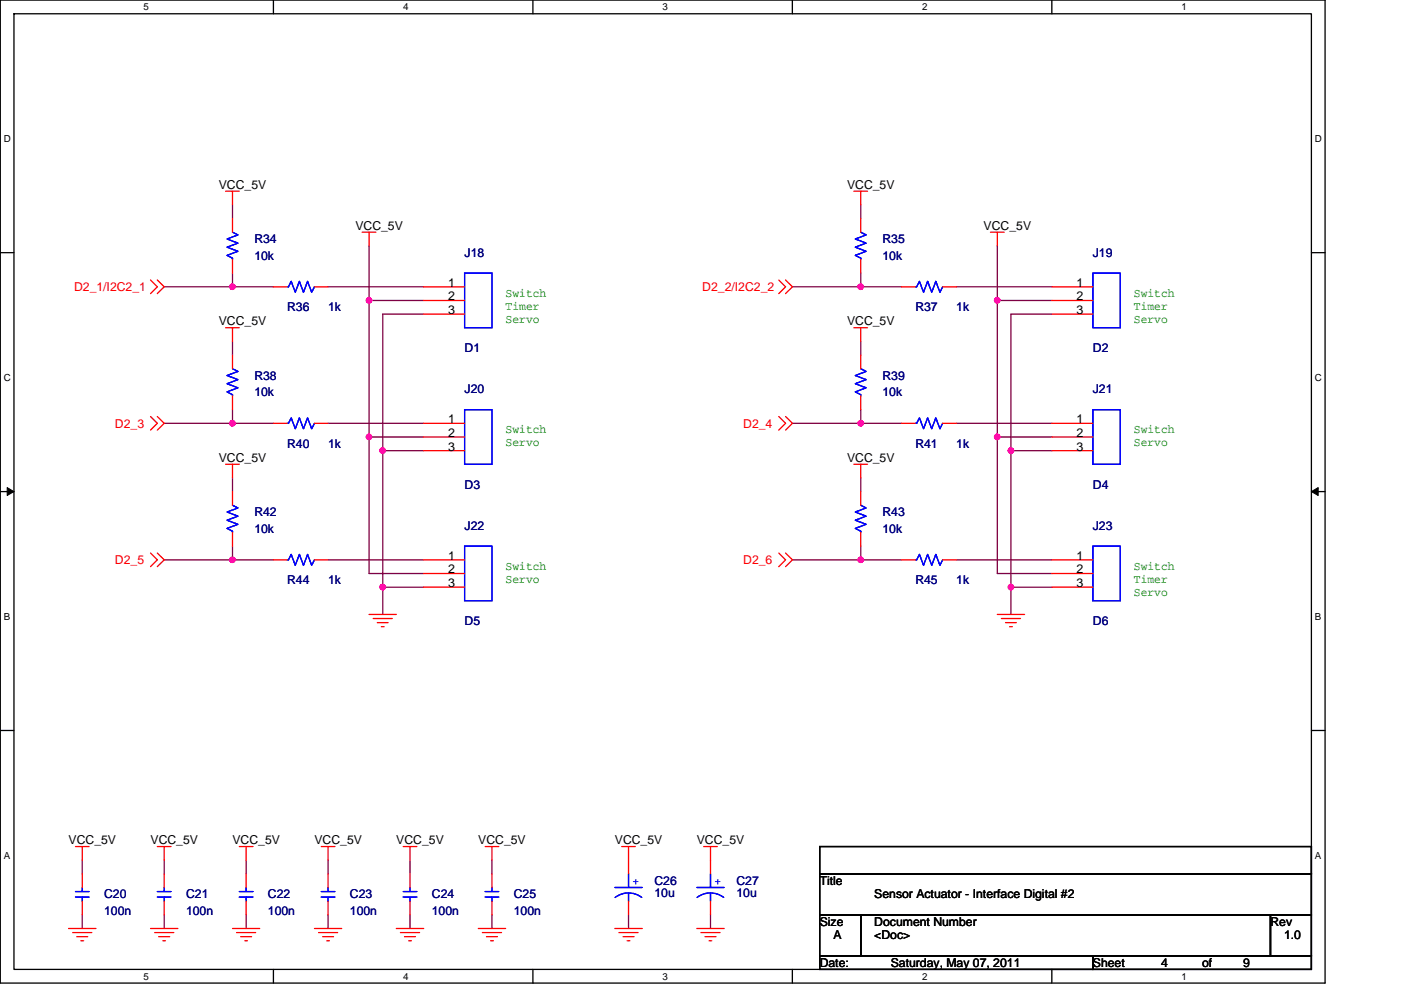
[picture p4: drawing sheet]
<svg xmlns="http://www.w3.org/2000/svg" width="297mm" height="210mm" viewBox="0 0 297 210" stroke-linecap="round" stroke-linejoin="round" font-family="sans-serif">
<path d="M.1 0h280.8v208.5h-280.8zM3 2.9h275v202.7h-275z" fill="none" stroke="#000" stroke-width=".28"/>
<g fill="#fff">
<path d="M30.5 .3h1.1v2.3h-1.1z"/>
<path d="M30.5 205.9h1.1v2.3h-1.1z"/>
</g>
<path d="M58 0v2.9M58 205.6v2.9" fill="none" stroke="#000" stroke-width=".28"/>
<g fill="#fff">
<path d="M85.5 .3h1.1v2.3h-1.1z"/>
<path d="M85.5 205.9h1.1v2.3h-1.1z"/>
</g>
<path d="M113 0v2.9M113 205.6v2.9" fill="none" stroke="#000" stroke-width=".28"/>
<g fill="#fff">
<path d="M140.5 .3h1.1v2.3h-1.1z"/>
<path d="M140.5 205.9h1.1v2.3h-1.1z"/>
</g>
<path d="M168 0v2.9M168 205.6v2.9" fill="none" stroke="#000" stroke-width=".28"/>
<g fill="#fff">
<path d="M195.5 .3h1.2v2.3h-1.2z"/>
<path d="M195.5 205.9h1.2v2.3h-1.2z"/>
</g>
<path d="M223 0v2.9M223 205.6v2.9" fill="none" stroke="#000" stroke-width=".28"/>
<g fill="#fff">
<path d="M250.5 .3h1.2v2.3h-1.2z"/>
<path d="M250.5 205.9h1.2v2.3h-1.2z"/>
<path d="M.8 28.3h1.5v2.3h-1.5z"/>
<path d="M278.8 28.3h1.5v2.3h-1.5z"/>
<path d="M.8 78.9h1.5v2.3h-1.5z"/>
<path d="M278.8 78.9h1.5v2.3h-1.5z"/>
</g>
<path d="M.1 53.6h2.9M278 53.6h2.9" fill="none" stroke="#000" stroke-width=".28"/>
<g fill="#fff">
<path d="M.8 129.6h1.4v2.3h-1.4z"/>
<path d="M278.8 129.6h1.4v2.3h-1.4z"/>
</g>
<path d="M.1 104.3h2.9M278 104.3h2.9" fill="none" stroke="#000" stroke-width=".28"/>
<path d="M1.5 103.4l1.5 .9-1.5 .8zM278 104.3l1.5-.9v1.7z" fill="#000" stroke="#000" stroke-width=".21"/>
<g fill="#fff">
<path d="M.8 180.3h1.4v2.3h-1.4z"/>
<path d="M278.8 180.3h1.4v2.3h-1.4z"/>
</g>
<path d="M.1 154.9h2.9M278 154.9h2.9M173.8 179.6h104.2v5.7h-104.2zM173.8 194h8.7v8.7h-8.7zM173.8 185.3h104.2v8.7h-104.2zM182.5 194h86.9v8.7h-86.9zM269.4 194h8.6v8.7h-8.6zM173.8 202.7h57.9v2.9h-57.9zM231.7 202.7h46.3v2.9h-46.3z" fill="none" stroke="#000" stroke-width=".28"/>
<g fill="none" stroke="#800040" stroke-width=".28">
<path d="M49.3 57.9v2.9M49.3 43.5v2.9M78.3 52.2v11.5M182.5 57.9v2.9M182.5 43.5v2.9M211.5 52.2v11.5M34.8 60.8h14.5M49.3 60.8h8.7M49.3 72.4v2.9M69.6 60.8h20.2M78.2 63.7h11.6M78.3 63.7v29"/>
<path d="M89.8 66.6h-8.7v29M168 60.8h14.5M182.5 72.4v2.9M182.5 60.8h8.7M202.8 60.8h20.2M211.5 63.7h11.5M211.5 63.7v29M223 66.6h-8.7v29M34.8 89.8h14.5M49.3 89.8h8.7M49.3 86.9v2.9M69.6 89.8h20.2"/>
<path d="M78.2 92.7v28.9h11.6M78.2 92.7h11.6M89.8 95.6h-8.7v28.9M168 89.8h14.5M182.5 89.8h8.7M182.5 86.9v2.9M202.8 89.8h20.2M211.5 92.7h11.5M211.5 92.7v28.9h11.5M223 95.6h-8.7v28.9M34.8 118.7h14.5M49.3 118.7h8.7"/>
<path d="M49.3 101.4v2.9M49.3 115.8v2.9M69.6 118.7h20.2M168 118.7h14.5M182.5 118.7h8.7M182.5 101.4v2.9M182.5 115.8v2.9M202.8 118.7h20.2M81.1 124.5h8.7M81.1 124.5v5.8M214.3 124.5v5.8M214.3 124.5h8.7"/>
<path d="M17.4 182.5v2.8M17.4 194v2.9M34.8 182.5v2.8M34.8 194v2.9M52.2 182.5v2.8M52.2 194v2.9M69.6 182.5v2.8M69.6 194v2.9M86.9 182.5v2.8M86.9 194v2.9M104.3 182.5v2.8M104.3 194v2.9"/>
<path d="M133.3 194v2.9M150.6 194v2.9"/>
</g>
<g fill="#f0f" stroke="#f0f" stroke-width=".28">
<circle cx="81.1" cy="95.6" r=".57"/>
<circle cx="214.3" cy="95.6" r=".57"/>
<circle cx="211.4" cy="92.7" r=".57"/>
<circle cx="211.4" cy="63.7" r=".57"/>
<circle cx="78.2" cy="92.7" r=".57"/>
<circle cx="78.2" cy="63.7" r=".57"/>
<circle cx="81.1" cy="124.5" r=".57"/>
<circle cx="214.3" cy="124.5" r=".57"/>
<circle cx="49.3" cy="60.8" r=".57"/>
<circle cx="49.3" cy="89.8" r=".57"/>
<circle cx="49.3" cy="118.7" r=".57"/>
<circle cx="182.5" cy="60.8" r=".57"/>
<circle cx="182.5" cy="89.8" r=".57"/>
<circle cx="182.5" cy="118.7" r=".57"/>
</g>
<g fill="none" stroke="#f00" stroke-width=".28">
<path d="M31.9 59.4l1.5 1.4-1.5 1.5M33.4 59.4l1.4 1.4-1.4 1.5M47.8 40.6h2.9M49.3 40.6v2.9M49.3 46.4v2.9M49.3 55v2.9M76.8 49.3h2.9M78.2 49.3v2.9M165.1 59.4l1.5 1.4-1.5 1.5M166.6 59.4l1.4 1.4-1.4 1.5M181 40.6h2.9M182.5 40.6v2.9"/>
<path d="M182.5 46.4v2.9M182.5 55v2.9M210 49.3h2.9M211.5 49.3v2.9M47.8 69.5h2.9M49.3 69.5v2.9M49.3 75.3v2.9M58 60.8h2.9M66.7 60.8h2.9M89.8 60.8h8.7M89.8 63.7h8.7M89.8 66.6h8.7"/>
<path d="M181 69.5h2.9M182.5 69.5v2.9M182.5 75.3v2.9M191.2 60.8h2.9M199.9 60.8h2.9M223 60.8h8.7M223 63.7h8.7M223 66.6h8.7M31.9 88.3l1.5 1.5-1.5 1.4M33.4 88.3l1.4 1.5-1.4 1.4M47.8 98.5h2.9M49.3 98.5v2.9"/>
<path d="M49.3 84v2.9M58 89.8h2.9M66.7 89.8h2.9M89.8 89.8h8.7M89.8 92.7h8.7M89.8 95.6h8.7M165.1 88.3l1.5 1.5-1.5 1.4M166.6 88.3l1.4 1.5-1.4 1.4M181 98.5h2.9M182.5 98.5v2.9M182.5 84v2.9M191.2 89.8h2.9"/>
<path d="M199.9 89.8h2.9M223 89.8h8.7M223 92.7h8.7M223 95.6h8.7M31.9 117.3l1.5 1.4-1.5 1.5M33.4 117.3l1.4 1.4-1.4 1.5M49.3 104.3v2.9M49.3 112.9v2.9M58 118.7h2.9M66.7 118.7h2.9M89.8 118.7h8.7M165.1 117.3l1.5 1.4-1.5 1.5"/>
<path d="M166.6 117.3l1.4 1.4-1.4 1.5M182.5 104.3v2.9M182.5 112.9v2.9M191.2 118.7h2.9M199.9 118.7h2.9M223 118.7h8.7M78.2 130.3h5.8M79.1 131.2h4.1M80 132.1h2.3M80.9 132.9h.5M89.8 121.6h8.7M89.8 124.5h8.7"/>
<path d="M211.5 130.3h5.7M212.3 131.2h4.1M213.2 132.1h2.3M214.1 132.9h.5M223 121.6h8.7M223 124.5h8.7M16 179.6h2.9M17.4 179.6v2.9M33.4 179.6h2.9M34.8 179.6v2.9M50.7 179.6h2.9M52.2 179.6v2.9"/>
<path d="M68.1 179.6h2.9M69.6 179.6v2.9M85.5 179.6h2.9M86.9 179.6v2.9M102.9 179.6h2.8M104.3 179.6v2.9M131.8 179.6h2.9M133.3 179.6v5.7M149.2 179.6h2.9M150.6 179.6v5.7M14.5 196.9h5.8M15.4 197.8h4.1"/>
<path d="M16.3 198.7h2.3M17.1 199.5h.6M17.4 185.3v2.9M17.4 191.1v2.9M31.9 196.9h5.8M32.8 197.8h4M33.7 198.7h2.3M34.5 199.5h.6M34.8 185.3v2.9M34.8 191.1v2.9M49.3 196.9h5.8M50.2 197.8h4"/>
<path d="M51 198.7h2.3M51.9 199.5h.6M52.2 185.3v2.9M52.2 191.1v2.9M66.7 196.9h5.8M67.5 197.8h4.1M68.4 198.7h2.3M69.3 199.5h.5M69.6 185.3v2.9M69.6 191.1v2.9M84 196.9h5.8M84.9 197.8h4.1"/>
<path d="M85.8 198.7h2.3M86.7 199.5h.5M86.9 185.3v2.9M86.9 191.1v2.9M101.4 196.9h5.8M102.3 197.8h4M103.1 198.7h2.4M104 199.5h.6M104.3 185.3v2.9M104.3 191.1v2.9M130.4 196.9h5.8M131.2 197.8h4.1"/>
<path d="M132.1 198.7h2.3M133 199.5h.6M133.3 191.1v2.9M147.7 196.9h5.8M148.6 197.8h4.1M149.5 198.7h2.3M150.3 199.5h.6M150.6 191.1v2.9"/>
</g>
<g fill="none" stroke="#00f" stroke-width=".28">
<path d="M49.3 49.3l1.2 .5-2.4 .9 2.4 .9-2.4 .8 2.4 .9-2.4 .9 1.2 .6v.2M98.5 57.9h5.8v11.6h-5.8zM182.5 49.3l1.1 .5-2.3 .9 2.3 .9-2.3 .8 2.3 .9-2.3 .9 1.2 .6v.2M231.7 57.9h5.8v11.6h-5.8zM49.3 78.2l1.2 .6-2.4 .9 2.4 .8-2.4 .9 2.4 .9-2.4 .8 1.2 .6v.3M60.9 60.8h.3l.5-1.1 .9 2.3 .9-2.3 .8 2.3 .9-2.3 .9 2.3 .6-1.2M182.5 78.2l1.1 .6-2.3 .9 2.3 .8-2.3 .9 2.3 .9-2.3 .8 1.2 .6v.3M194.1 60.8h.2l.6-1.1 .9 2.3 .9-2.3 .8 2.3 .9-2.3 .9 2.3 .6-1.2M60.9 89.8h.3l.5-1.2 .9 2.4 .9-2.4 .8 2.4 .9-2.4 .9 2.4 .6-1.2M98.5 86.9h5.8v11.6h-5.8zM194.1 89.8h.2l.6-1.2 .9 2.4 .9-2.4 .8 2.4 .9-2.4 .9 2.4 .6-1.2M231.7 86.9h5.8v11.6h-5.8z"/>
<path d="M49.3 107.2l1.2 .5-2.4 .9 2.4 .9-2.4 .8 2.4 .9-2.4 .9 1.2 .6v.2M60.9 118.7h.3l.5-1.1 .9 2.3 .9-2.3 .8 2.3 .9-2.3 .9 2.3 .6-1.2M98.5 115.8h5.8v11.6h-5.8zM182.5 107.2l1.1 .5-2.3 .9 2.3 .9-2.3 .8 2.3 .9-2.3 .9 1.2 .6v.2M194.1 118.7h.2l.6-1.1 .9 2.3 .9-2.3 .8 2.3 .9-2.3 .9 2.3 .6-1.2M231.7 115.8h5.8v11.6h-5.8zM16 190.3h2.9M16 189.1h2.9M17.4 188.2v.9M17.4 190.3v.8M33.4 190.3h2.9M33.4 189.1h2.9"/>
<path d="M34.8 188.2v.9M34.8 190.3v.8M50.7 190.3h2.9M50.7 189.1h2.9M52.2 188.2v.9M52.2 190.3v.8M68.1 190.3h2.9M68.1 189.1h2.9M69.6 188.2v.9M69.6 190.3v.8M85.5 190.3h2.9M85.5 189.1h2.9"/>
<path d="M86.9 188.2v.9M86.9 190.3v.8M102.9 190.3h2.8M102.9 189.1h2.8M104.3 188.2v.9M104.3 190.3v.8M130.4 188.2h5.8M130.4 190.4a4.6 4.6 0 0 1 5.7 0M133.3 189.4v1.7M133.3 185.3v2.9M147.7 188.2h5.8M147.8 190.4a4.6 4.6 0 0 1 5.6 0"/>
<path d="M150.6 189.4v1.7M150.6 185.3v2.9"/>
</g>
<g font-size="2.6">
<text x="46.4" y="40">VCC_5V</text>
<text x="179.6" y="40">VCC_5V</text>
<text x="75.3" y="48.7">VCC_5V</text>
<text x="208.6" y="48.7">VCC_5V</text>
<text x="95" y="60.8">1</text>
<text x="95" y="63.7">2</text>
<text x="228.2" y="60.8">1</text>
<text x="228.2" y="63.7">2</text>
<text x="46.4" y="69">VCC_5V</text>
<text x="95" y="66.6">3</text>
<text x="179.6" y="69">VCC_5V</text>
<text x="228.2" y="66.6">3</text>
<text x="95" y="89.8">1</text>
<text x="228.2" y="89.8">1</text>
<text x="95" y="92.7">2</text>
<text x="95" y="95.6">3</text>
<text x="228.2" y="92.7">2</text>
<text x="228.2" y="95.6">3</text>
<text x="46.4" y="97.9">VCC_5V</text>
<text x="179.6" y="97.9">VCC_5V</text>
<text x="95" y="118.7">1</text>
<text x="228.2" y="118.7">1</text>
<text x="95" y="121.6">2</text>
<text x="95" y="124.5">3</text>
<text x="228.2" y="121.6">2</text>
<text x="228.2" y="124.5">3</text>
<text x="14.5" y="179">VCC_5V</text>
<text x="31.9" y="179">VCC_5V</text>
<text x="49.3" y="179">VCC_5V</text>
<text x="66.7" y="179">VCC_5V</text>
<text x="84" y="179">VCC_5V</text>
<text x="101.4" y="179">VCC_5V</text>
<text x="130.4" y="179">VCC_5V</text>
<text x="147.7" y="179">VCC_5V</text>
<text x="173.8" y="187.7">Title</text>
<text x="185.4" y="190.6">Sensor Actuator - Interface Digital #2</text>
<text x="173.8" y="196.4">Size</text>
<text x="185.4" y="196.4">Document Number</text>
<text x="269.4" y="196.4">Rev</text>
<text x="176.7" y="199.3">A</text>
<text x="185.4" y="199.3">&lt;Doc&gt;</text>
<text x="272.2" y="199.3">1.0</text>
<text x="173.8" y="205">Date:</text>
<text x="188.9" y="205">Saturday, May 07, 2011</text>
<text x="231.7" y="205">Sheet</text>
<text x="246.2" y="205">4</text>
<text x="254.9" y="205">of</text>
<text x="263.6" y="205">9</text>
</g>
<g font-size="2.6" fill="#000080">
<text x="53.9" y="51.6">R34</text>
<text x="187.1" y="51.6">R35</text>
<text x="53.9" y="55.1">10k</text>
<text x="98.5" y="54.5">J18</text>
<text x="187.1" y="55.1">10k</text>
<text x="231.7" y="54.5">J19</text>
<text x="60.9" y="66.1">R36</text>
<text x="69.5" y="66.1">1k</text>
<text x="194.1" y="66.1">R37</text>
<text x="202.8" y="66.1">1k</text>
<text x="98.5" y="74.7">D1</text>
<text x="231.7" y="74.7">D2</text>
<text x="53.9" y="80.5">R38</text>
<text x="98.5" y="83.4">J20</text>
<text x="187.1" y="80.5">R39</text>
<text x="231.7" y="83.4">J21</text>
<text x="53.9" y="84">10k</text>
<text x="187.1" y="84">10k</text>
<text x="60.9" y="95">R40</text>
<text x="69.5" y="95">1k</text>
<text x="194.1" y="95">R41</text>
<text x="202.8" y="95">1k</text>
<text x="98.5" y="103.7">D3</text>
<text x="231.7" y="103.7">D4</text>
<text x="53.9" y="109.5">R42</text>
<text x="53.9" y="113">10k</text>
<text x="98.5" y="112.4">J22</text>
<text x="187.1" y="109.5">R43</text>
<text x="187.1" y="113">10k</text>
<text x="231.7" y="112.4">J23</text>
<text x="60.9" y="124">R44</text>
<text x="69.5" y="124">1k</text>
<text x="194.1" y="124">R45</text>
<text x="202.8" y="124">1k</text>
<text x="98.5" y="132.7">D5</text>
<text x="231.7" y="132.7">D6</text>
<text x="22.1" y="190.6">C20</text>
<text x="39.5" y="190.6">C21</text>
<text x="56.8" y="190.6">C22</text>
<text x="74.2" y="190.6">C23</text>
<text x="91.6" y="190.6">C24</text>
<text x="108.9" y="190.6">C25</text>
<text x="138.8" y="187.7">C26</text>
<text x="138.8" y="190.3">10u</text>
<text x="156.1" y="187.7">C27</text>
<text x="156.1" y="190.3">10u</text>
<text x="22.1" y="194">100n</text>
<text x="39.5" y="194">100n</text>
<text x="56.8" y="194">100n</text>
<text x="74.2" y="194">100n</text>
<text x="91.6" y="194">100n</text>
<text x="108.9" y="194">100n</text>
</g>
<g font-size="2.6" fill="#f00">
<text x="15.7" y="61.7">D2_1/I2C2_1</text>
<text x="148.9" y="61.7">D2_2/I2C2_2</text>
<text x="24.4" y="90.7">D2_3</text>
<text x="157.6" y="90.7">D2_4</text>
<text x="24.4" y="119.6">D2_5</text>
<text x="157.6" y="119.6">D2_6</text>
</g>
<g font-size="2.6" fill="#008000">
<text x="107.2" y="62.9">Switch</text>
<text x="107.2" y="65.7">Timer</text>
<text x="240.4" y="62.9">Switch</text>
<text x="240.4" y="65.7">Timer</text>
<text x="107.2" y="68.6">Servo</text>
<text x="240.4" y="68.6">Servo</text>
<text x="107.2" y="91.9">Switch</text>
<text x="107.2" y="94.7">Servo</text>
<text x="240.4" y="91.9">Switch</text>
<text x="240.4" y="94.7">Servo</text>
<text x="107.2" y="120.8">Switch</text>
<text x="107.2" y="123.7">Servo</text>
<text x="240.4" y="120.8">Switch</text>
<text x="240.4" y="123.7">Timer</text>
<text x="240.4" y="126.5">Servo</text>
</g>
<g font-size="2.6" fill="#00f">
<text x="134.1" y="187.7">+</text>
<text x="151.5" y="187.7">+</text>
</g>
<g font-size="2.1">
<text x="30.5" y="2.2">5</text>
<text x="85.5" y="2.2">4</text>
<text x="140.5" y="2.2">3</text>
<text x="195.5" y="2.2">2</text>
<text x="250.5" y="2.2">1</text>
<text x=".8" y="30.1">D</text>
<text x="278.8" y="30.1">D</text>
<text x=".8" y="80.8">C</text>
<text x="278.8" y="80.8">C</text>
<text x=".8" y="131.4">B</text>
<text x="278.8" y="131.4">B</text>
<text x=".8" y="182.1">A</text>
<text x="278.8" y="182.1">A</text>
<text x="30.5" y="207.8">5</text>
<text x="85.5" y="207.8">4</text>
<text x="140.5" y="207.8">3</text>
<text x="195.5" y="207.8">2</text>
<text x="250.5" y="207.8">1</text>
</g>
</svg>
